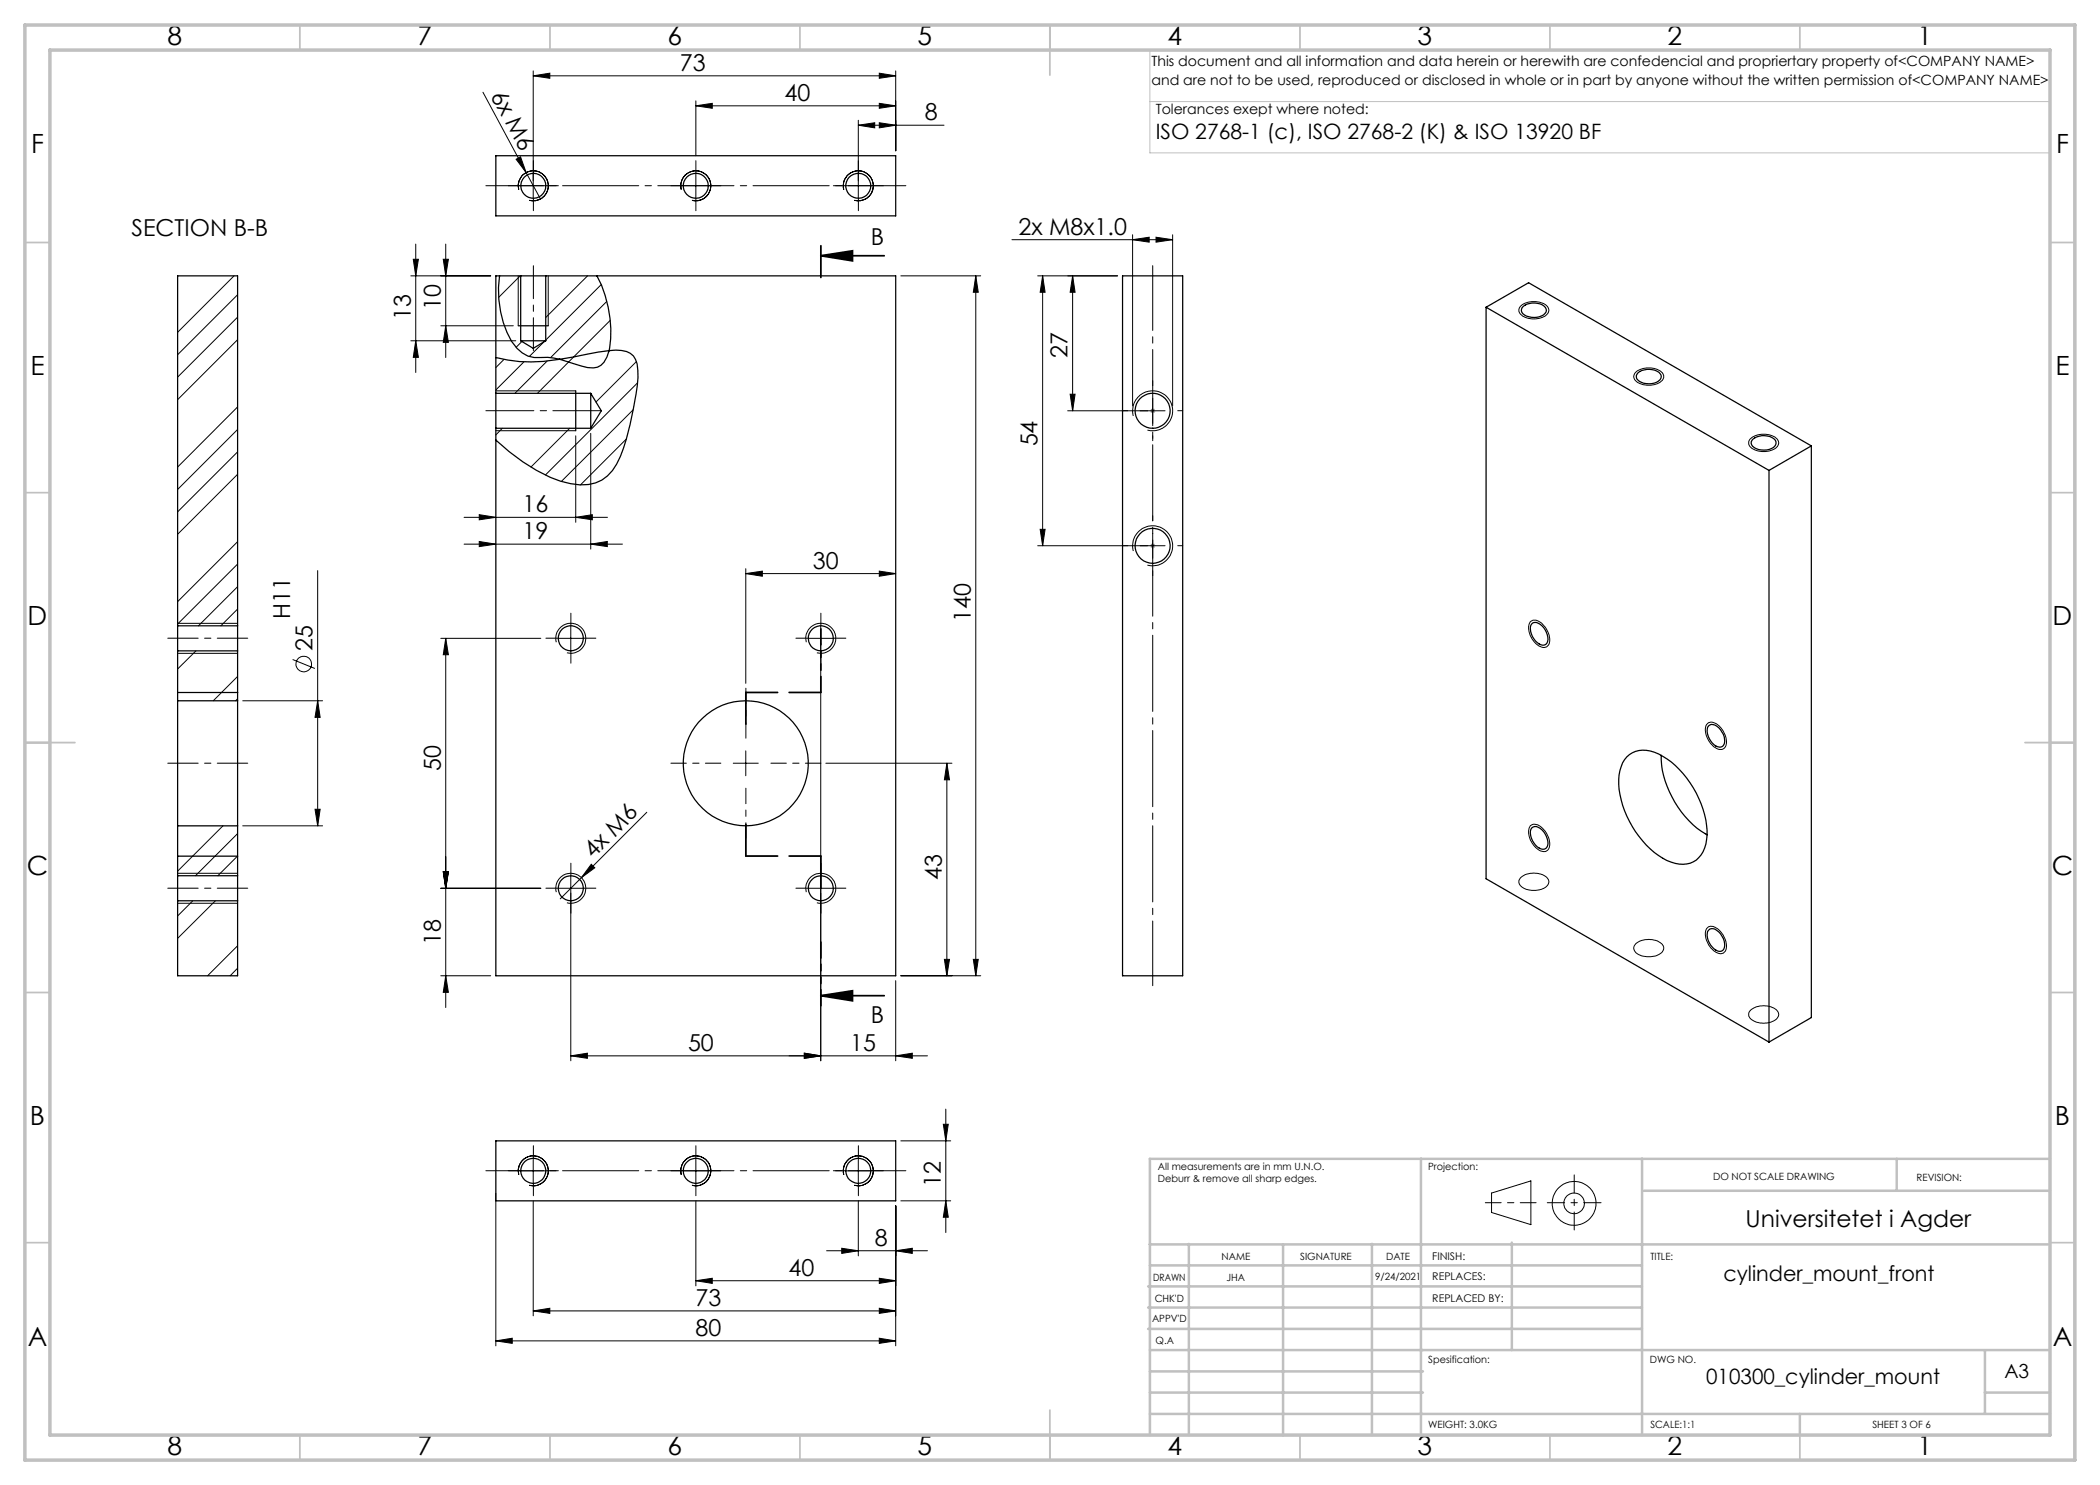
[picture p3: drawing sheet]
<svg xmlns="http://www.w3.org/2000/svg" width="420mm" height="297mm" viewBox="0 0 420 297" stroke-linecap="round" stroke-linejoin="round" font-family="sans-serif">
<g fill="none" stroke="#000" stroke-width=".2">
<path d="M96.6 18.4l8.6 16.1M106.6 15.2l3.4-.6v1.1zM106.6 14.2v25.4M106.6 15.2h72.5M175.9 14.6l3.2 .6-3.2 .5zM179.1 14.2v16M103.2 31.9l.9-.5 1.1 3.1zM103.8 37.9a3 3 0 0 1 2.6-3.7 3 3 0 0 1 3.3 3.3 3 3 0 0 1-3.8 2.6M104.1 37.1h5M105.2 34.5l2.9 5.3M136.2 37.9a3 3 0 0 1 2.7-3.7 3 3 0 0 1 3.3 3.2 3 3 0 0 1-3.8 2.7M136.7 37.1h4.9"/>
<path d="M139.2 34.7v4.9M139.2 21.2l3.3-.5v1zM139.2 20.2v10.9M139.2 21.2h39.9M168.8 37.9a3 3 0 0 1 2.6-3.7 3 3 0 0 1 3.3 3.3 3 3 0 0 1-3.8 2.6M169.2 37.1h5M171.7 25l3.2-.5v1.1zM171.7 24.1v15.5M171.7 25h17.1M175.9 24.5l3.2 .5-3.2 .6zM175.9 20.7l3.2 .5-3.2 .5zM46.8 55.2l-11.3 11.3"/>
<path d="M47.5 58.9l-12 12M82.2 55.2h15.9M82.7 51.9h1l-.6 3.3zM83.1 48.8v25.7M88.7 51.9h1l-.6 3.3zM89.1 48.8v22.7M103.6 55.2v10M104 55.2l-4.3 4.3M109.6 55.2v10M117.5 55.2l-8.4 8.3M120.3 56.9l-11.2 11.1M180.2 55.2h15.9"/>
<path d="M195.2 55.2l.5 3.3h-1zM195.2 55.2v140M202.4 47.9h32.1M207.5 55.2h16M208.5 55.2l.5 3.3h-1zM208.5 55.2v53.9M214.5 55.2l.5 3.3h-1zM214.5 55.2v27M226.5 47.9l3.3-.5v1zM226.5 47v34.2M231.2 47.4l3.3 .5-3.3 .5zM234.5 47v34.2"/>
<path d="M47.5 63.4l-12 12M47.5 67.9l-12 12M82.2 68.2h21M83.1 68.2l.6 3.3h-1zM88.2 65.2h14.5M89.1 65.2l.6 3.3h-1zM99.2 78.2h15.9M100.8 71.9l-1.6 1.6M104.4 68.3l-1.2 1.2M104.8 72.4l-5.6 5.6M108.8 68.4l-2.9 2.9M109.4 72.2l-6.4 6.5"/>
<path d="M121.4 60.3l-11.3 11.2M122 64.1l-14.5 14.6M127.3 72.3l-8.1 8.1M127.5 76.6l-18.4 18.4M214 78.8h1l-.5 3.4zM230.5 79.7v5M304.1 61.3a4.2 4.2 0 0 1 5.5 .1 1.47 1.47 0 0 1-1.3 2.1 3.9 3.9 0 0 1-4.4-1 1.2 1.2 0 0 1 .2-1.2zM327.1 74.5a4.2 4.2 0 0 1 5.4 .2 1.31 1.31 0 0 1-.8 1.9 4.2 4.2 0 0 1-4.7-.7 1.08 1.08 0 0 1 .1-1.4zM47.5 81.4l-12 12M47.5 85.9l-12 12M47.5 90.4l-12 12M47.5 94.9l-12 12"/>
<path d="M99.2 86.1h15.9M100.5 85.7l-1.3 1.3M113.9 85.7l-7.7 7.7M115.1 87.2v17.3M118.1 86.7v23.1M125.3 87.8l-9.2 9.2M126.6 81.9l-14.3 14.4M213.5 82.2h19.5M226.7 83.2a4 4 0 0 1 3.5-5 4 4 0 0 1 4.3 4.3 4 4 0 0 1-5 3.5M350 87.8a4.2 4.2 0 0 1 5.5 .1 1.47 1.47 0 0 1-1.2 2.2 3.9 3.9 0 0 1-4.5-1v-.2a1.15 1.15 0 0 1 .2-1.1zM47.5 108.3l-12 12M47.5 112.8l-12 12"/>
<path d="M47.5 117.3l-7.8 7.9M63.5 114.1v51.1M92.8 108.8h31.7M92.8 103.5h28.7M95.8 108.3l3.4 .5-3.4 .5zM95.8 102.9l3.4 .6-3.4 .5zM115.1 103.5l3.4-.6v1.1zM118.1 108.8l3.4-.5v1zM149.2 114.7l3.3-.5v1zM149.2 113.7v23M149.2 114.7h29.9M175.9 114.2l3.2 .5-3.2 .5z"/>
<path d="M207.5 109.1h25.5M208 105.9h1l-.5 3.2zM226.7 110.2a4 4 0 0 1 3.5-5 4 4 0 0 1 4.3 4.3 4 4 0 0 1-5 3.5M230.5 106.6v5.1M35.5 124.7h12M35.5 130.7h12M39.2 130.2l-3.7 3.6M47.5 135.3l-4.8 4.9M47.5 139.8l-.4 .4M47.5 121.8l-3.3 3.4M58.5 131.9l4.5 1.8M88.2 127.7h20"/>
<path d="M89.1 127.7l.6 3.2h-1zM89.1 127.7v73.8M111.3 128.4a2.99 2.99 0 0 1 2.6-3.7 2.99 2.99 0 0 1 3.2 3.2 2.99 2.99 0 0 1-3.7 2.7M111.7 127.7h5M114.2 125.2v5M161.3 128.4a2.99 2.99 0 0 1 2.6-3.7 2.99 2.99 0 0 1 3.2 3.2 2.99 2.99 0 0 1-3.7 2.7M161.6 127.7h5.1M164.1 125.2v87M306.1 124.3a1.87 1.87 0 0 1 2.6 .7 3.5 3.5 0 0 1 .9 4.1 1.7 1.7 0 0 1-2.5-.4 3.8 3.8 0 0 1-1.1-4.3zM48.5 140.2h16M63.5 140.2l.5 3.3h-1zM146.6 152.6h5.1"/>
<path d="M149.2 150.2v4.9M165.2 152.6h25.2M189.4 152.6l.5 3.4h-1zM189.4 152.6v42.6M341.6 144.6a2.43 2.43 0 0 1 2.9 1.4 3.3 3.3 0 0 1 .4 3.5 1.64 1.64 0 0 1-2.4-.4 3.9 3.9 0 0 1-1.2-4.2zM35.5 174.7h12M44.6 165.2l-9.1 9M47.5 171.2l-3.9 4M47.5 166.7l-8.4 8.5M48.5 165.2h16M63 161.9h1l-.5 3.3zM88.2 177.7h20"/>
<path d="M88.7 174.3h1l-.6 3.4zM111.3 178.4a2.99 2.99 0 0 1 2.6-3.7 2.99 2.99 0 0 1 3.2 3.2 2.99 2.99 0 0 1-3.7 2.6M111.7 177.7h5M114.2 175.2v37M118.3 172.9l.7 .7-2.7 1.9zM129.4 162.5l-17.4 17.3M161.3 178.4a2.99 2.99 0 0 1 2.6-3.7 2.99 2.99 0 0 1 3.2 3.2 2.99 2.99 0 0 1-3.7 2.6M161.6 177.7h5.1M304.1 175.6a4.1 4.1 0 0 1 5.5 .3 1.54 1.54 0 0 1-1.3 2 4 4 0 0 1-4.4-1.1 1.13 1.13 0 0 1 .2-1.2zM306.1 165.1a2.02 2.02 0 0 1 2.7 .9 3.5 3.5 0 0 1 .8 4 1.8 1.8 0 0 1-2.6-.7 3.7 3.7 0 0 1-1-4.1zM35.5 180.7h12M38.6 180.2l-3.1 3"/>
<path d="M43.1 180.2l-7.6 7.5M47.5 189.2l-6 6M47.5 193.6l-1.5 1.6M88.2 195.2h9.9M89.1 195.2l.6 3.3h-1zM179.1 196.1v16.1M180.2 195.2h15.9M188.9 191.9h1l-.5 3.3zM194.7 191.9h1l-.5 3.3zM327.2 188.7a4.1 4.1 0 0 1 5.3 .3 1.35 1.35 0 0 1-1 2 4.2 4.2 0 0 1-4.5-.8 1.1 1.1 0 0 1 .2-1.5zM341.5 185.5a1.86 1.86 0 0 1 2.5 .7 3.6 3.6 0 0 1 .9 4.2 1.64 1.64 0 0 1-2.4-.5 3.6 3.6 0 0 1-1.1-4.3zM114.2 211.2l3.3-.6v1.1z"/>
<path d="M114.2 211.2h71.3M160.9 210.6l3.2 .6-3.2 .5zM179.1 211.2l3.4-.6v1.1zM350 202.1a4.1 4.1 0 0 1 5.6 .3 1.54 1.54 0 0 1-1.3 2 4.1 4.1 0 0 1-4.4-.9l-.1-.2a1.11 1.11 0 0 1 .2-1.2zM99.2 238.7v30.5M103.8 234.9a2.99 2.99 0 0 1 2.6-3.7 2.99 2.99 0 0 1 3.2 3.2 2.99 2.99 0 0 1-3.7 2.7M104.1 234.2h5M106.6 231.7v5M136.2 234.9a3 3 0 0 1 2.7-3.7 3 3 0 0 1 3.2 3.2 3 3 0 0 1-3.7 2.7M136.7 234.2h4.9M139.2 231.7v5M168.8 234.9a2.99 2.99 0 0 1 2.6-3.7 2.99 2.99 0 0 1 3.2 3.2 2.99 2.99 0 0 1-3.7 2.7"/>
<path d="M169.2 234.2h5M171.7 231.7v5M180.2 228.2h9.9M188.7 224.9h1l-.5 3.3zM189.2 221.8v24.7M298.3 238.6l7.9-2.4v8.7l-7.9-2.4zM106.6 240.2v23M139.2 256.1l3.3-.4v1zM139.2 240.2v17M139.2 256.1h39.9M165.3 250.2h20.2M168.3 249.7l3.4 .5-3.4 .5z"/>
<path d="M171.7 240.2v11M175.9 255.7l3.2 .4-3.2 .6zM179.1 250.2l3.4-.5v1zM179.1 241.2v28M180.2 240.2h9.9M189.2 240.2l.5 3.2h-1zM99.2 268.2l3.2-.6v1.1zM99.2 268.2h79.9M106.6 262.2l3.4-.5v1zM106.6 262.2h72.5M175.9 267.6l3.2 .6-3.2 .5zM175.9 261.7l3.2 .5-3.2 .5z"/>
<circle cx="60.8" cy="132.8" r="1.56"/>
<circle cx="314.8" cy="240.7" r="2.07"/>
<circle cx="314.8" cy="240.7" r="4.4"/>
</g>
<path d="M164.1 51.1l6.4-.9v2zM164.1 51.1h12.7M164.1 199.1l6.4-.9v2zM164.1 199.1h12.7" fill="none" stroke="#000" stroke-width=".35"/>
<path d="M230 82.2h1M230.2 81.8l.7 .7M230.5 81.7v1M230.9 81.8l-.7 .7M230 109.1h1M230.2 108.8l.7 .7M230.5 108.7v1M230.9 108.8l-.7 .7" fill="none" stroke="#808080" stroke-width=".2"/>
<g fill="none" stroke="#000" stroke-width=".2" stroke-dasharray="15.2 1.3 1.3 1.3">
<path d="M104.2 37.1h-2.5M106.7 34.6v-2.5M106.7 39.6v2.5M109.2 37.1h2.5M136.7 37.1h-2.5M139.2 34.6v-2.5M139.2 39.6v2.5M141.7 37.1h2.5M169.2 37.1h-2.5M171.7 34.6v-2.5M171.7 39.6v2.5M174.2 37.1h2.5"/>
<path d="M230.5 77.1v-1M225.5 82.1h-1M230.5 87.1v1M235.5 82.1h1M225.5 109.1h-1M230.5 104.1v-1M230.5 114.1v1M235.5 109.1h1M111.7 127.6h-2.5M114.2 125.1v-2.5M114.2 130.1v2.5M116.7 127.6h2.5"/>
<path d="M161.7 127.6h-2.5M164.2 125.1v-2.5M164.2 130.1v2.5M166.7 127.6h2.5M111.7 177.6h-2.5M114.2 175.1v-2.5M116.7 177.6h2.5M161.7 177.6h-2.5M164.2 175.1v-2.5M166.7 177.6h2.5M114.2 180.1v2.5M164.2 180.1v2.5"/>
<path d="M104.2 234.1h-2.5M106.7 231.6v-2.5M106.7 236.6v2.5M109.2 234.1h2.5M136.7 234.1h-2.5M139.2 231.6v-2.5M139.2 236.6v2.5M141.7 234.1h2.5M169.2 234.1h-2.5M171.7 231.6v-2.5M171.7 236.6v2.5M174.2 234.1h2.5"/>
</g>
<g fill="none" stroke="#000" stroke-width=".25">
<path d="M99.2 31.1h79.9v12.1h-79.9zM99.9 55.2a20.9 20.9 0 0 0 2.4 13.1 6.1 6.1 0 0 0 5.9 3.2h1.3l2.4 .4M104.1 55.2h5M104.1 55.2h-4.9v23.5M104.1 55.2v13M109.1 55.2h70v140h-79.9v-109.5M109.1 55.2v13M119.4 55.2a23.6 23.6 0 0 1 2.4 14.9M224.5 55.2h12v140h-12zM99.2 71.5a28.4 28.4 0 0 0 12.7 .4M99.2 78.7v7M99.2 78.7h18.9"/>
<path d="M103.6 65.2h6M104.1 68.2h5M104.1 68.2l2.5 1.5 2.5-1.5M115.1 78.2v7.9M118.1 78.7v7M118.1 78.7l2.2 3.5-2.2 3.5M121.8 70.1a5.8 5.8 0 0 1 4.9 1.1 6.1 6.1 0 0 1 .9 4.3 68.3 68.3 0 0 1-3.5 15.8 8 8 0 0 1-8.1 5.7 19.5 19.5 0 0 1-8.7-2.9l-2.7-1.7-2.8-2.1-2.6-2.3M121.8 70.1l-9.9 1.8M121.8 70.1a3.8 3.8 0 0 1-3.2 3.5 24.5 24.5 0 0 1-6.7-1.7M297.2 61.5l56.6 32.6M297.2 61.5v114.3l56.6 32.6M297.2 61.5l8.5-5 56.6 32.7"/>
<path d="M304.7 61.3a3.5 3.5 0 0 1 4.4 .2 1.1 1.1 0 0 1-.8 1.7 3.5 3.5 0 0 1-3.9-.7 .99 .99 0 0 1 .3-1.2zM327.6 74.5a3.5 3.5 0 0 1 4.4 .3 1.1 1.1 0 0 1-.7 1.6 3.5 3.5 0 0 1-4-.7 .99 .99 0 0 1 .3-1.2zM99.2 85.7h18.9M350.6 87.8a3.5 3.5 0 0 1 4.4 .2 1.14 1.14 0 0 1-.7 1.7 3.5 3.5 0 0 1-4-.7 .9 .9 0 0 1 .3-1.2zM353.8 94.1v114.3M362.3 89.2v114.3l-8.5 4.9M362.3 89.2l-8.5 4.9M35.5 125.2v5M35.5 125.2v-70h12v70M35.5 130.2h12M35.5 138.5h12M35.5 130.2v10"/>
<path d="M35.5 125.2h12M47.5 125.2v5M47.5 130.2v10M306.4 124.8a1.41 1.41 0 0 1 2 .4 3.3 3.3 0 0 1 1 3.4 1.22 1.22 0 0 1-2-.1 3.6 3.6 0 0 1-1.2-3.4zM35.5 140.2v25M35.5 140.2h12M47.5 140.2v25M325.4 151.4a5.2 5.2 0 0 1 6.4-.6 19.4 19.4 0 0 1 9.4 13.2 9.5 9.5 0 0 1-1 7 4.7 4.7 0 0 1-5.9 1.4 17.5 17.5 0 0 1-9.4-10.3 12.4 12.4 0 0 1-.4-9.5zM332.2 151.1a19.6 19.6 0 0 0 7.2 14.5l2 1.4M341.7 145.2a1.45 1.45 0 0 1 2 .4 3.1 3.1 0 0 1 1 3.4 1.25 1.25 0 0 1-1.9-.1 3.7 3.7 0 0 1-1.3-3.5zM35.5 175.2v5M35.5 175.2h12"/>
<path d="M35.5 165.2v10M35.5 171.2h12M35.5 165.2h12M47.5 175.2v5M47.5 165.2v10M306.4 165.6a1.41 1.41 0 0 1 2 .4 3.3 3.3 0 0 1 1 3.4 1.25 1.25 0 0 1-2 0 3.7 3.7 0 0 1-1.2-3.5zM35.5 180.2v15h12v-15M35.5 180.2h12M341.7 186a1.39 1.39 0 0 1 2 .4 3.2 3.2 0 0 1 1 3.5 1.22 1.22 0 0 1-1.9-.1 3.6 3.6 0 0 1-1.3-3.5zM99.2 228.2h79.9v12h-79.9z"/>
<circle cx="106.7" cy="37.2" r="2.49"/>
<circle cx="139.2" cy="37.2" r="2.49"/>
<circle cx="171.7" cy="37.2" r="2.5"/>
<circle cx="230.5" cy="82.2" r="3.5"/>
<circle cx="230.5" cy="109.2" r="3.5"/>
<circle cx="114.2" cy="127.7" r="2.51"/>
<circle cx="164.2" cy="127.7" r="2.5"/>
<circle cx="149.2" cy="152.7" r="12.5"/>
<circle cx="114.2" cy="177.7" r="2.51"/>
<circle cx="164.2" cy="177.7" r="2.5"/>
<circle cx="106.7" cy="234.2" r="2.51"/>
<circle cx="139.2" cy="234.2" r="2.5"/>
<circle cx="171.7" cy="234.2" r="2.51"/>
</g>
<path d="M144.2 152.6h-10M149.2 147.6v-10M149.2 157.6v10M154.2 152.6h10M297.1 240.5h10.1" fill="none" stroke="#000" stroke-width=".2" stroke-dasharray="15.2 1.3 1.3 1.3" stroke-dashoffset="12.1"/>
<path d="M97.2 37.1h84M181.2 234.1h-84" fill="none" stroke="#000" stroke-width=".2" stroke-dasharray="15.2 1.3 1.3 1.3" stroke-dashoffset="3.7"/>
<path d="M106.7 70.1v-17" fill="none" stroke="#000" stroke-width=".2" stroke-dasharray="15.2 1.3 1.3 1.3" stroke-dashoffset="8.6"/>
<path d="M97.2 82.1h23" fill="none" stroke="#000" stroke-width=".2" stroke-dasharray="15.2 1.3 1.3 1.3" stroke-dashoffset="5.6"/>
<path d="M49.5 127.6h-16M33.5 152.6h16M49.5 177.6h-16" fill="none" stroke="#000" stroke-width=".2" stroke-dasharray="15.2 1.3 1.3 1.3" stroke-dashoffset="9.1"/>
<path d="M164.2 138.5v-12.7M164.2 201.1v-12.7" fill="none" stroke="#000" stroke-width=".35" stroke-dasharray="6.3 1.3 1.3 1.3 1.3 1.3" stroke-dashoffset="3.2"/>
<path d="M164.2 55.5v-6.4M149.2 138.5h6.3M157.8 138.5h6.4M149.2 144.8v-6.3M149.2 171.2v-6.3M155.5 171.2h-6.3M164.2 171.2h-6.4M164.2 177.6v-6.4" fill="none" stroke="#000" stroke-width=".35" stroke-dasharray="6.3 1.3 1.3 1.3 1.3 1.3"/>
<path d="M314.8 235v11" fill="none" stroke="#000" stroke-width=".2" stroke-dasharray="15.2 1.3 1.3 1.3" stroke-dashoffset="11.6"/>
<path d="M309.5 240.5h10.7" fill="none" stroke="#000" stroke-width=".2" stroke-dasharray="15.2 1.3 1.3 1.3" stroke-dashoffset="11.8"/>
<path d="M230 10v20.6h180M230.5 10h179.5v33M230 20.3h180" fill="none" stroke="#c0c0c0" stroke-width=".2"/>
<g fill="none" stroke="#c0c0c0" stroke-width=".35">
<path d="M60 5v5M110 5v5M160 5v5M210 5v10M260 5v5M310 5v5M360 5v5M5 48.5h5M410 48.5h5M5 98.5h5M410 98.5h5M5 148.5h10"/>
<path d="M405 148.5h10M5 198.5h5M410 198.5h5M5 248.5h5M410 248.5h5M60 287v5M110 287v5M160 287v5M210 282v10M260 287v5M310 287v5M360 287v5"/>
</g>
<g fill="none" stroke="#c0c0c0" stroke-width=".5">
<path d="M284.2 231.8v55.2M328.4 231.8v55.2M328.8 238.2h81.2M379.3 231.8v6.4M410 231.8h-180v55.2M229.6 257.3h98.8M230 248.9h179.6M230 253.1h98.4M237.8 248.8v38.2M256.6 248.9v38.2M274.4 248.8v38.2M302.4 248.5v21.5"/>
<path d="M229.6 265.8h98.8M229.6 261.5h98.8M230 278.5h54.6M230 274.3h54.6M230 270h180M397 278.5h13M397 270v12.8M230 282.8h180M360 282.8v4.2"/>
</g>
<path d="M5 5h410v287h-410zM10 10h400v277h-400z" fill="none" stroke="#c0c0c0" stroke-width=".7"/>
<path d="M230.5 53.1v144" fill="none" stroke="#000" stroke-width=".2" stroke-dasharray="15.2 1.3 1.3 1.3" stroke-dashoffset="2.3"/>
<g fill="#000">
<path d="M103.2 31.9l.9-.5 1.1 3.1zM118.3 172.9l.7 .7-2.7 1.9z"/>
<path d="M164.1 51.1l6.4-.9v2zM164.1 199.1l6.4-.9v2z"/>
<path d="M226.5 47.9l3.3-.5v1zM231.2 47.4l3.3 .5-3.3 .5zM99.2 268.2l3.2-.6v1.1zM175.9 267.6l3.2 .6-3.2 .5zM168.3 249.7l3.4 .5-3.4 .5zM179.1 250.2l3.4-.5v1zM139.2 256.1l3.3-.4v1zM175.9 255.7l3.2 .4-3.2 .6zM106.6 262.2l3.4-.5v1zM175.9 261.7l3.2 .5-3.2 .5z"/>
<path d="M89.1 65.2l.6 3.3h-1zM88.7 51.9h1l-.6 3.3zM83.1 68.2l.6 3.3h-1zM82.7 51.9h1l-.6 3.3zM208 105.9h1l-.5 3.2zM208.5 55.2l.5 3.3h-1z"/>
<path d="M118.1 108.8l3.4-.5v1zM95.8 108.3l3.4 .5-3.4 .5zM115.1 103.5l3.4-.6v1.1zM95.8 102.9l3.4 .6-3.4 .5zM160.9 210.6l3.2 .6-3.2 .5zM114.2 211.2l3.3-.6v1.1zM175.9 24.5l3.2 .5-3.2 .6zM171.7 25l3.2-.5v1.1zM175.9 20.7l3.2 .5-3.2 .5zM139.2 21.2l3.3-.5v1zM175.9 14.6l3.2 .6-3.2 .5zM106.6 15.2l3.4-.6v1.1z"/>
<path d="M88.7 174.3h1l-.6 3.4zM89.1 195.2l.6 3.3h-1zM89.1 127.7l.6 3.2h-1zM88.7 174.3h1l-.6 3.4zM189.4 152.6l.5 3.4h-1zM188.9 191.9h1l-.5 3.3zM195.2 55.2l.5 3.3h-1zM194.7 191.9h1l-.5 3.3zM214.5 55.2l.5 3.3h-1zM214 78.8h1l-.5 3.4zM188.7 224.9h1l-.5 3.3zM189.2 240.2l.5 3.2h-1zM63.5 140.2l.5 3.3h-1zM63 161.9h1l-.5 3.3z"/>
<path d="M160.9 210.6l3.2 .6-3.2 .5zM179.1 211.2l3.4-.6v1.1zM149.2 114.7l3.3-.5v1zM175.9 114.2l3.2 .5-3.2 .5z"/>
</g>
<g font-size="5.3">
<text x="33.5" y="8.9">8</text>
<text x="83.5" y="8.9">7</text>
<text x="133.5" y="8.9">6</text>
<text x="183.5" y="8.9">5</text>
<text x="233.5" y="8.9">4</text>
<text x="283.5" y="8.9">3</text>
<text x="333.5" y="8.9">2</text>
<text x="383.5" y="8.9">1</text>
<text x="6.2" y="30.7">F</text>
<text x="411.2" y="30.7">F</text>
<text x="6.1" y="74.9">E</text>
<text x="411.1" y="74.9">E</text>
<text x="5.5" y="124.9">D</text>
<text x="410.5" y="124.9">D</text>
<text x="5.3" y="174.9">C</text>
<text x="410.3" y="174.9">C</text>
<text x="6" y="224.9">B</text>
<text x="411" y="224.9">B</text>
<text x="5.5" y="269.2">A</text>
<text x="410.5" y="269.2">A</text>
<text x="33.5" y="290.9">8</text>
<text x="83.5" y="290.9">7</text>
<text x="133.5" y="290.9">6</text>
<text x="183.5" y="290.9">5</text>
<text x="233.5" y="290.9">4</text>
<text x="283.5" y="290.9">3</text>
<text x="333.5" y="290.9">2</text>
<text x="383.5" y="290.9">1</text>
</g>
<g font-size="4.7">
<text x="136" y="14.1">73</text>
<text x="98" y="19.1" transform="rotate(62 98 19.1)">6x M6</text>
<text x="156.9" y="20.1">40</text>
<text x="184.9" y="24">8</text>
<text x="26.3" y="47.1">SECTION B-B</text>
<text x="203.7" y="46.9">2x M8x1.0</text>
<text x="174.2" y="48.9">B</text>
<text x="82.2" y="63.9" transform="rotate(-90 82.2 63.9)">13</text>
<text x="88.2" y="62" transform="rotate(-90 88.2 62)">10</text>
<text x="213.5" y="71.7" transform="rotate(-90 213.5 71.7)">27</text>
<text x="207.5" y="89.3" transform="rotate(-90 207.5 89.3)">54</text>
<text x="104.5" y="107.8">19</text>
<text x="104.5" y="102.4">16</text>
<text x="162.6" y="113.7">30</text>
<text x="58" y="123.8" transform="rotate(-90 58 123.8)">H11</text>
<text x="194.2" y="124.3" transform="rotate(-90 194.2 124.3)">140</text>
<text x="62.5" y="130.2" transform="rotate(-90 62.5 130.2)">25</text>
<text x="88.2" y="154.1" transform="rotate(-90 88.2 154.1)">50</text>
<text x="118.6" y="171.8" transform="rotate(-45 118.6 171.8)">4x M6</text>
<text x="188.4" y="176" transform="rotate(-90 188.4 176)">43</text>
<text x="88.2" y="189.1" transform="rotate(-90 88.2 189.1)">18</text>
<text x="174.2" y="204.5">B</text>
<text x="137.6" y="210.1">50</text>
<text x="170" y="210.1">15</text>
<text x="188.2" y="237.5" transform="rotate(-90 188.2 237.5)">12</text>
<text x="349.1" y="245.3">Universitetet i Agder</text>
<text x="174.9" y="249.1">8</text>
<text x="157.7" y="255.1">40</text>
<text x="139.1" y="261.1">73</text>
<text x="139.1" y="267.1">80</text>
</g>
<g font-size="4.2">
<text x="231.1" y="27.8">ISO 2768-1 (c), ISO 2768-2 (K) &amp; ISO 13920 BF</text>
<text x="344.7" y="256.3">cylinder_mount_front</text>
<text x="341.2" y="276.8">010300_cylinder_mount</text>
</g>
<text font-size="3.9" x="400.9" y="275.5">A3</text>
<g font-size="2.8">
<text x="230.3" y="13.1">This document and all information and data herein or herewith are confedencial and propriertary property of&lt;COMPANY NAME&gt;</text>
<text x="230.3" y="16.9">and are not to be used, reproduced or disclosed in whole or in part by anyone without the written permission of&lt;COMPANY NAME&gt;</text>
<text x="231.1" y="22.8">Tolerances exept where noted:</text>
</g>
<g font-size="2.1">
<text x="286.4" y="251.9">FINISH:</text>
<text x="286.5" y="256">REPLACES:</text>
<text x="286.5" y="260.4">REPLACED BY:</text>
</g>
<g font-size="2">
<text x="231.6" y="234">All measurements are in mm U.N.O.</text>
<text x="285.6" y="234">Projection:</text>
<text x="231.6" y="236.5">Deburr &amp; remove all sharp edges.</text>
<text x="342.6" y="236">DO NOT SCALE DRAWING</text>
<text x="383.3" y="236.2">REVISION:</text>
<text x="244.3" y="252">NAME</text>
<text x="260" y="251.9">SIGNATURE</text>
<text x="277.2" y="251.9">DATE</text>
<text x="330.1" y="251.9">TITLE:</text>
<text x="230.6" y="256.1">DRAWN</text>
<text x="245.3" y="256.1">JHA</text>
<text x="275" y="255.9">9/24/2021</text>
<text x="230.9" y="260.3">CHK'D</text>
<text x="230.4" y="264.4">APPV'D</text>
<text x="231.1" y="268.8">Q.A</text>
<text x="285.6" y="272.5">Spesification:</text>
<text x="330" y="272.5">DWG NO.</text>
<text x="285.6" y="285.5">WEIGHT: 3.0KG</text>
<text x="330.1" y="285.6">SCALE:1:1</text>
<text x="374.5" y="285.6">SHEET 3 OF 6</text>
</g>
</svg>
